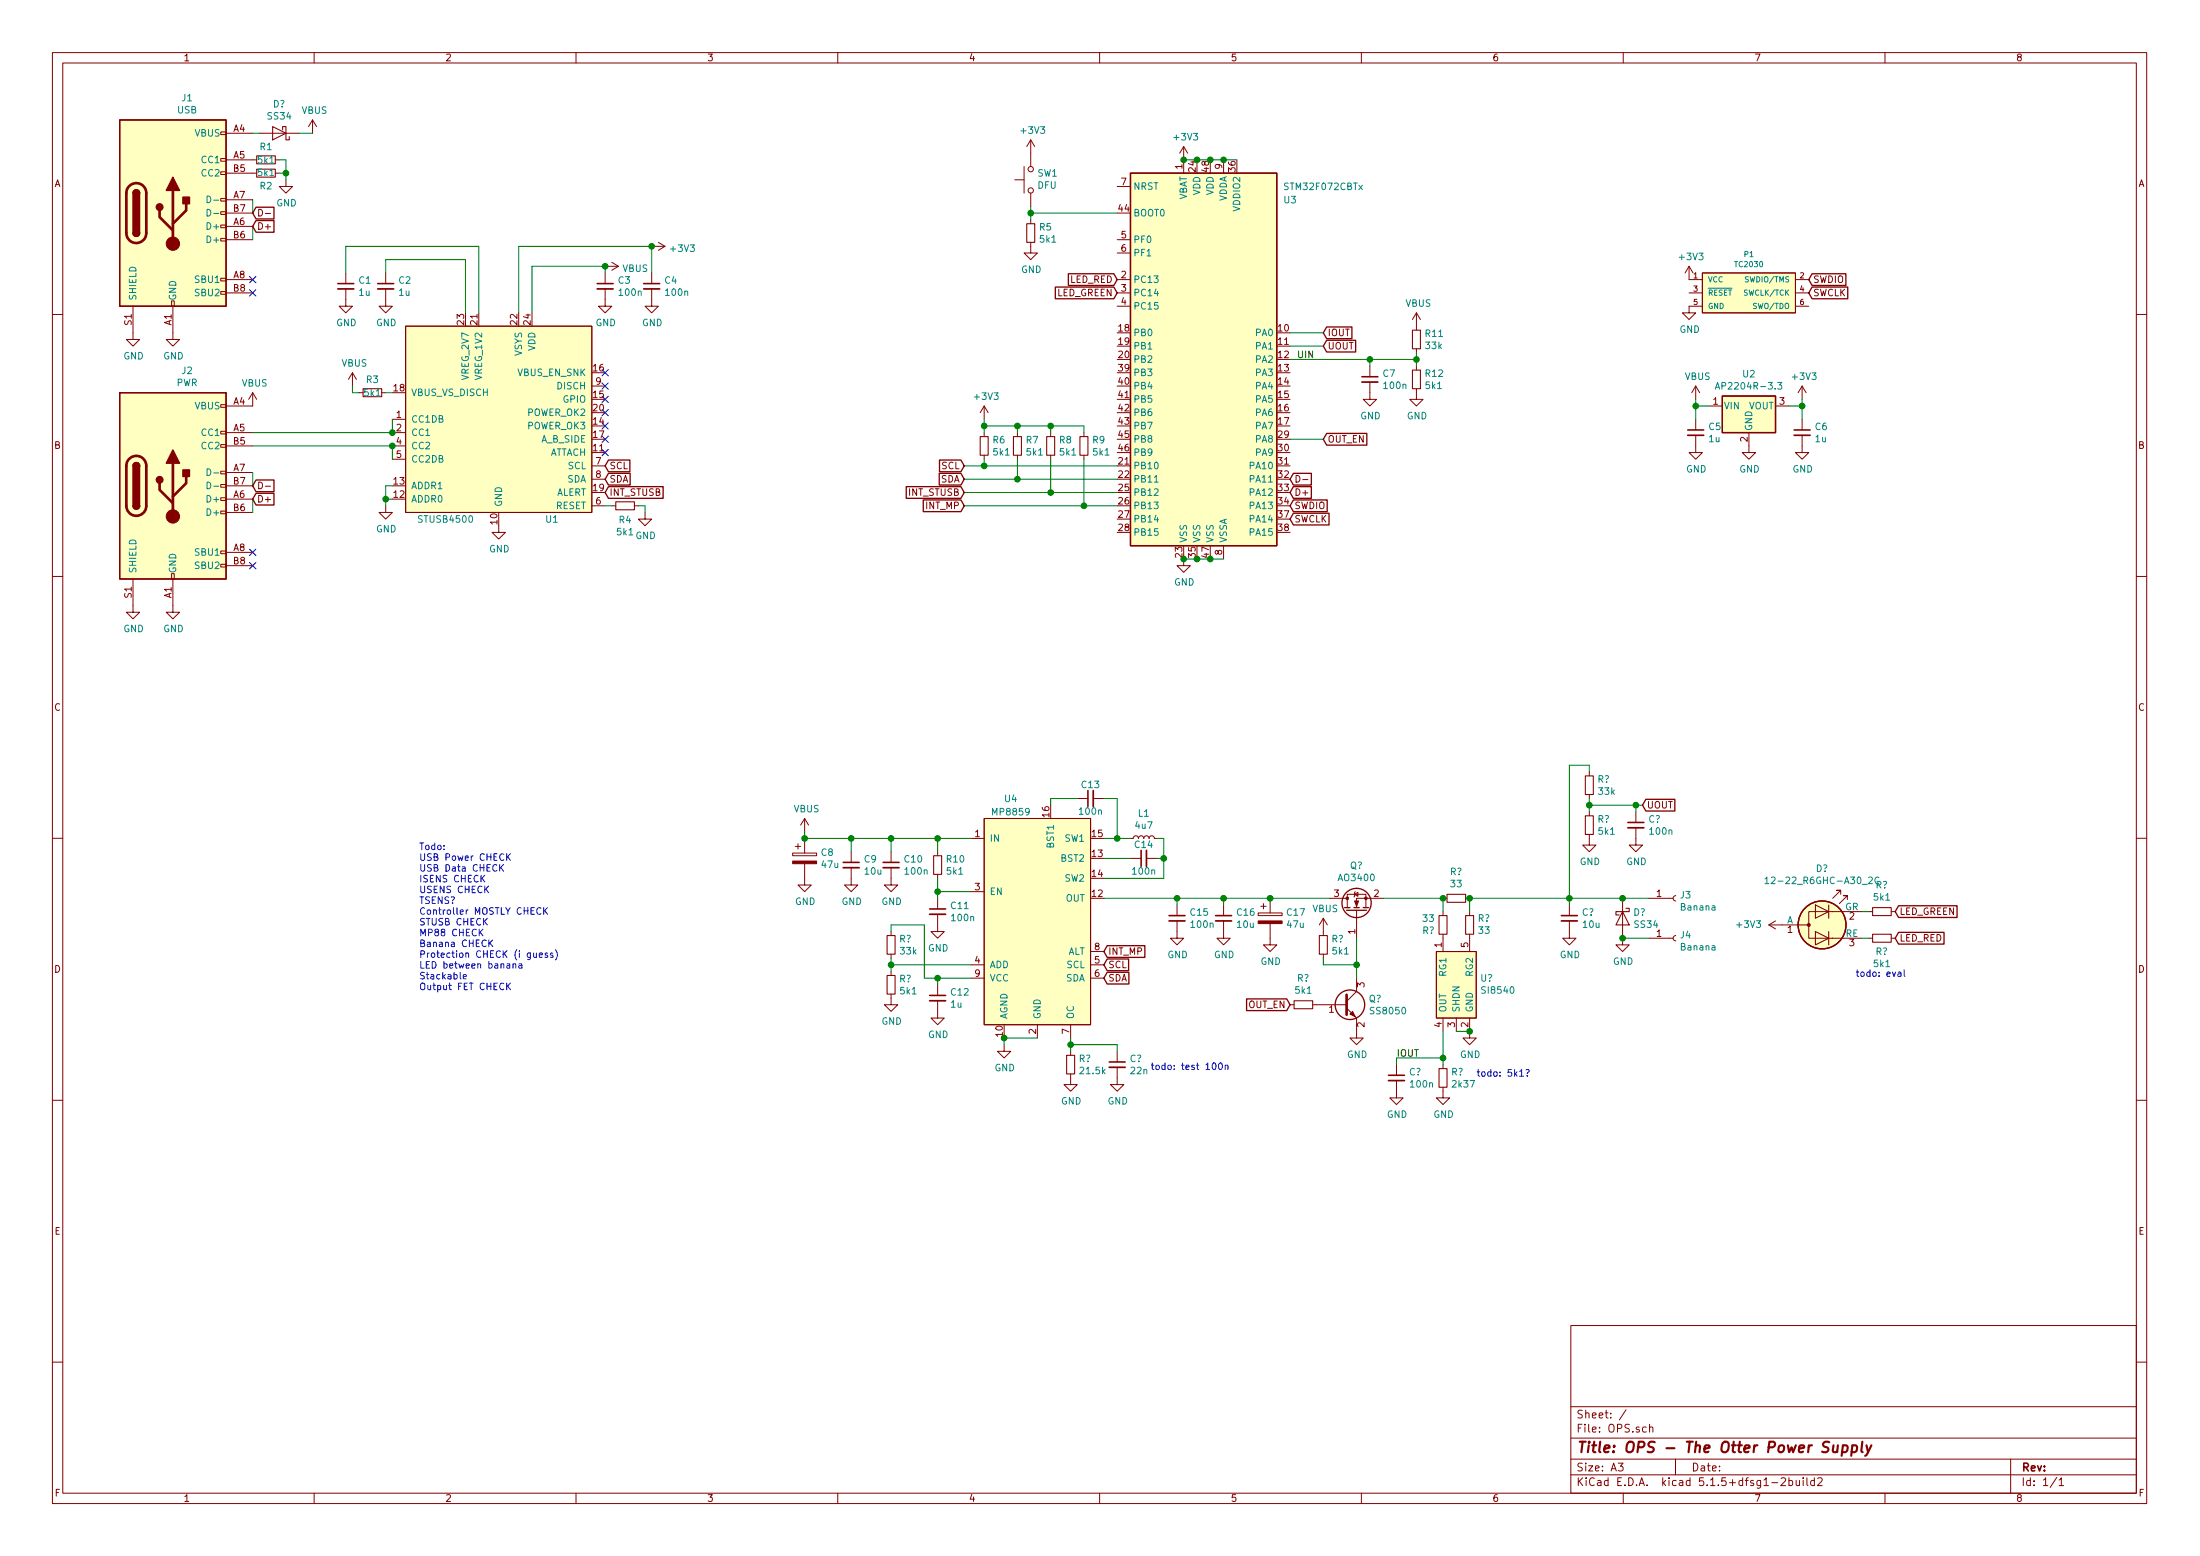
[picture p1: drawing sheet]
<svg xmlns="http://www.w3.org/2000/svg" width="420mm" height="297mm" viewBox="0 0 420 297" stroke-linecap="round" stroke-linejoin="round" font-family="sans-serif">
<g fill="none" stroke="#840000" stroke-width=".19">
<path d="M10 10h400v277h-400zM12 12h396v273.1h-396zM60 10v2M110 10v2M160 10v2M210 10v2M260 10v2M310 10v2M360 10v2M42.2 37.9h1v.5h-1zM42.2 32.8h1v.5h-1zM42.2 30.3h1v.5h-1z"/>
<path d="M42.2 25.2h1v.5h-1zM43.2 25.4h5.1M43.2 30.5h5.8M43.2 38.1h5.1M43.2 33.1h5.8M49.4 40a.64 .64 0 0 1 .7 .6 .64 .64 0 0 1-.7 .6zM49.5 25.4h7.6M52.6 30.5h.7M52.6 33.1h.7M54.6 34.3v1.3h1.3l-1.3 1.3-1.3-1.3h1.3M59.7 22.9l-.8 1.3M59.7 22.9v2.5"/>
<path d="M59.7 22.9l.8 1.3M193.8 34.3h1.8M195.6 31.8v5.1M196.8 26.7v5.1M196.8 36.9v2.5M196.8 26.7l-.7 1.3M196.8 26.7l.8 1.3M213.4 35.6h2.5M226.1 28l-.8 1.2M226.1 28v5.1M226.1 28l.7 1.2M233.7 30.5v2.6"/>
<path d="M25.4 58.5v6.3h1.3l-1.3 1.3-1.3-1.3h1.3M32.8 57.4h.5v1.1h-.5zM33 58.5v6.3h1.3l-1.3 1.3-1.3-1.3h1.3M42.2 55.7h1v.5h-1zM42.2 53.1h1v.5h-1zM42.2 45.5h1v.5h-1zM42.2 43h1v.5h-1zM42.2 40.4h1v.5h-1zM43.2 43.2h5.1M43.2 53.4h5.1M43.2 45.8h5.1M43.2 40.7h5.1"/>
<path d="M43.2 55.9h5.1M50.7 40.8h1M66 55.2v3.3h1.3l-1.3 1.2-1.2-1.2h1.2M66 52.1v2M73.7 55.2v3.3h1.2l-1.2 1.2-1.3-1.2h1.3M73.7 52.1v2M115.6 55.2v3.3h1.2l-1.2 1.2-1.3-1.2h1.3M115.6 52.1v2M115.6 50.8h2.5M116.8 50.1l1.3 .7M118.1 50.8l-1.3 .8M124.5 55.2v3.3h1.2l-1.2 1.2-1.3-1.2h1.3"/>
<path d="M124.5 47h2.5M124.5 52.1v2M125.7 46.3l1.3 .7M127 47l-1.3 .8M196.8 46.3v2h1.3l-1.3 1.3-1.2-1.3h1.2M196.8 41.9v.8M213.4 53.4h2.5M213.4 45.8h2.5M213.4 55.9h2.5M213.4 58.5h2.5M213.4 48.3h2.5M270.5 59.7l-.8 1.3"/>
<path d="M270.5 59.7v3.3M270.5 59.7l.8 1.3M322.6 50.8v2.6h2.5M322.6 55.9h2.5M322.6 50.8l-.8 1.3M322.6 50.8l.7 1.3M325.1 52.1h17.8v7.6h-17.8zM325.1 58.5h-2.5v1.2h1.2l-1.2 1.3-1.3-1.3h1.3M342.9 53.4h2.5M342.9 55.9h2.5M342.9 58.5h2.5M10 60h2"/>
<path d="M42.2 77.3h1v.5h-1zM48.3 75v2.5h-5.1M48.3 75l-.8 1.2M48.3 75l.7 1.2M67.3 71.2l-.8 1.2M67.3 71.2v2.5M67.3 71.2l.8 1.2M68.6 75h.7M72.9 75h.8M77.5 62.3h35.5v35.5h-35.5zM113 73.7h2.6M188 77.5v2.5"/>
<path d="M188 77.5l-.8 1.3M188 77.5l.7 1.3M261.6 72.9v3.3h1.3l-1.3 1.3-1.3-1.3h1.3M261.6 69.9v2M270.5 74.2v2h1.3l-1.3 1.3-1.3-1.3h1.3M270.5 66.6v.7M270.5 69.9v.7M323.8 73.7v2.5M323.8 73.7l-.7 1.3M323.8 73.7l.8 1.3M326.4 77.5h2.5M339.1 77.5h2.5"/>
<path d="M344.2 73.7v2.5M344.2 73.7l-.8 1.3M344.2 73.7l.7 1.3M408 60h2M42.2 97.6h1v.5h-1zM42.2 95h1v.5h-1zM42.2 92.5h1v.5h-1zM42.2 90h1v.5h-1zM42.2 84.9h1v.5h-1zM42.2 82.3h1v.5h-1zM43.2 82.6h5.1M43.2 95.3h5.1"/>
<path d="M43.2 90.2h5.1M43.2 85.1h5.1M43.2 97.8h5.1M43.2 92.7h5.1M49.4 92a.64 .64 0 0 1 .7 .7 .64 .64 0 0 1-.7 .6zM50.7 92.8h1M73.7 96.6v1.2h1.2l-1.2 1.3-1.3-1.3h1.3M74.9 82.6h2.6M74.9 85.1h2.6M74.9 80h2.6M74.9 87.7h2.6M113 96.6h2.6"/>
<path d="M113 88.9h2.6M113 91.5h2.6M116.8 96.6h.8M121.2 96.6h.7M123.2 97.8v1.3h1.3l-1.3 1.3-1.3-1.3h1.3M188 82.6v.7M188 86.9v.8M194.3 82.6v.7M194.3 86.9v.8M200.7 82.6v.7M200.7 86.9v.8M207 82.6v.7"/>
<path d="M207 86.9v.8M247.5 90.8a.64 .64 0 0 1 .8 .6 .64 .64 0 0 1-.8 .6zM248.8 91.6h1M323.8 83.1v3.3h1.3l-1.3 1.3-1.2-1.3h1.2M323.8 80v2.1M334 82.6v3.8h1.3l-1.3 1.3-1.3-1.3h1.3M344.2 83.1v3.3h1.2l-1.2 1.3-1.3-1.3h1.3M344.2 80v2.1M10 110h2M25.4 110.5v6.4h1.3l-1.3 1.2-1.3-1.2h1.3M32.8 109.5h.5v1h-.5zM33 110.5v6.4h1.3l-1.3 1.2-1.3-1.2h1.3"/>
<path d="M42.2 107.7h1v.5h-1zM42.2 105.2h1v.5h-1zM43.2 105.4h5.1M43.2 108h5.1M95.2 100.4v1.2h1.3l-1.3 1.3-1.2-1.3h1.2M226.1 106.7v1.3h1.2l-1.2 1.3-1.3-1.3h1.3M233.7 104.2v2.5M408 110h2M153.7 156.2l-.8 1.3M153.7 156.2v2.6M153.7 156.2l.7 1.3M188 156.2h20.3v39.4h-20.3z"/>
<path d="M205.7 152.4h2.1M208.8 152.4h2M303.5 159.3v2h1.3l-1.3 1.3-1.2-1.3h1.2M303.5 147.4v.7M303.5 151.7v.7M303.5 155v.7M312.4 158v3.3h1.3l-1.3 1.3-1.3-1.3h1.3M312.4 155v2M10 160h2M151.4 162.9h4.6v.5h-4.6zM151.9 161.6h1M152.4 161.1v1"/>
<path d="M153.7 164.9v4h1.2l-1.2 1.3-1.3-1.3h1.3M153.7 160.1v2.8M162.6 165.6v3.3h1.2l-1.2 1.3-1.3-1.3h1.3M162.6 162.6v2M170.2 165.6v3.3h1.2l-1.2 1.3-1.3-1.3h1.3M170.2 162.6v2M170.2 177.8v.8M179.1 174.5v3.3h1.2l-1.2 1.3-1.3-1.3h1.3M179.1 162.6v.8M179.1 166.9v.8M179.1 171.5v2M185.4 160.1h2.6"/>
<path d="M185.4 170.2h2.6M215.9 160.1h.5l.1-.4 .3-.2 .4 .2 .2 .4 .2-.4 .2-.2 .5 .2 .1 .4 .2-.4 .2-.2 .5 .2 .2 .4 .1-.4 .3-.2 .4 .2 .2 .4h.5M215.9 163.9h2M218.9 163.9h2.1M224.8 175.8v3.3h1.3l-1.3 1.3-1.3-1.3h1.3M224.8 172.8v2M233.7 175.8v3.3h1.2l-1.2 1.3-1.3-1.3h1.3M233.7 172.8v2M240.3 174.3h4.6v.5h-4.6zM240.8 173h1M241.3 172.5v1M242.6 176.3v4.1h1.2l-1.2 1.2-1.3-1.2h1.3"/>
<path d="M242.6 171.5v2.8M252.7 175.3v3.3M252.7 175.3l-.7 1.3M252.7 175.3l.8 1.3M254 171.5h3.3M257.3 173.3v-2.6h3.6v2.6M258.7 170.7l.6-.4v.8zM258.8 170.2l-.2 1M259.1 173.8v5.3M264.2 171.5h-5.1v1.8M275.6 171.5h.8M275.6 174v.8"/>
<path d="M275.6 178.3v3.3M279.9 171.5h.8M280.7 174v.8M280.7 178.3v3.3M299.7 175.8v3.3h1.3l-1.3 1.3-1.3-1.3h1.3M299.7 172.8v2M309.9 171.5v8.9h1.2l-1.2 1.2-1.3-1.2h1.3M315 171.5h4.5M315 179.1h4.5M320 171l-.3 .1-.2 .3 .1 .4 .4 .2M320 178.6l-.3 .1-.2 .3 .1 .4 .4 .2M337.8 176.6h7.6"/>
<path d="M337.8 176.6l1.3 .7M339.1 175.8l-1.3 .8M349.9 179.1h5.7M349.9 174h5.7M350 174h-4.6v5.1h4.6M351.5 170.7v-.7h-.7h.7l-1.5 1.5M352.8 171.7v-.7h-.8h.8l-1.5 1.5M356.9 179.1h.7M356.9 174h.7M361.2 179.1h.7M361.2 174h.7M408 160h2"/>
<path d="M170.2 189.8v2h1.2l-1.2 1.3-1.3-1.3h1.3M170.2 182.2v.7M170.2 185.5v.7M179.1 191v3.3h1.2l-1.2 1.3-1.3-1.3h1.3M179.1 188v2M185.4 184.2h2.6M185.4 186.7h2.6M191.8 199.4v1.3h1.2l-1.2 1.3-1.3-1.3h1.3M198.1 195.6v2.6M204.5 195.6v2.6M208.3 184.2h2.5M208.3 186.7h2.5"/>
<path d="M208.3 181.6h2.5M246.4 191.8h.7M250.7 191.8h6.5M252.7 182.2v.7M257.2 192.4l1.9 1.9v3.9h1.2l-1.2 1.2-1.3-1.2h1.3M259.1 186.7v2.6l-1.9 1.9M274.3 181.6h7.6v12.7h-7.6zM275.6 194.3v2.6M278.1 194.3v2.6M280.7 194.3v3.9h1.2l-1.2 1.2-1.3-1.2h1.3M10 210h2M204.5 205v2h1.2l-1.2 1.3-1.3-1.3h1.3"/>
<path d="M204.5 200.7v.8M213.4 203.7v3.3h1.2l-1.2 1.3-1.3-1.3h1.3M213.4 200.7v2M266.7 206.3v3.3h1.3l-1.3 1.3-1.3-1.3h1.3M266.7 203.2v2.1M275.6 207.6v2h1.3l-1.3 1.3-1.3-1.3h1.3M275.6 203.2v.8M408 210h2M300 253h108v32.1h-108zM10 260h2M300 278.5h108M300 274.5h108"/>
<path d="M300 268.5h108M309 279.3h1l-.5 .6 .4 .1v.7l-.2 .1-.7-.1M310.5 269.1l-1.2 2M314.4 272.5l-.4-.1-.3 .3 .1 .6h.6M315 272.5l.3-.1 .3 .1 .1 .9M315 271.9v1.5M320 278.5v3M384 278.5v6.6M408 260h2M60 285.1v1.9M110 285.1v1.9M160 285.1v1.9"/>
<path d="M210 285.1v1.9M260 285.1v1.9M300 281.5h108M310 285.1v1.9M338.4 283h1.1M340.2 282.3l.5-.2 .3 .4-.9 1.1h.9M341.7 282.7l.4-.1 .3 .3-.2 .6h-.5M341.7 282.1v1.5M343 282.6l.1 .9 .3 .1 .3-.1M343.7 282.6v1M344.4 282.1v.2M344.4 282.6v1"/>
<path d="M345.1 282.1v1.3l.2 .2M346.5 282.7l-.4-.1-.3 .3 .1 .6 .2 .1 .4-.1M346.5 282.1v1.5M347.1 282.3l.6-.2 .3 .4-.9 1.1h.9M360 285.1v1.9M392.8 282l-1.3 2M393.2 282.5l.5-.4v1.5M393.2 283.6h.9"/>
<circle cx="196.8" cy="32.3" r=".51"/>
<circle cx="196.8" cy="36.4" r=".51"/>
</g>
<path d="M350.2 275.9l-.1 1.2a.59 .59 0 0 0 .8-.1M351 275.9l-.1 1.3M352 276h.7l.2 .3-.1 .5a.66 .66 0 0 1-1 .3M352 275.9l-.3 2M353.8 276h.7l.2 .3-.1 .5a.66 .66 0 0 1-1 .3M353.8 275.9l-.3 2M355.7 275.2l-.2 1.7 .2 .3M356.5 275.9l.3 1.3M357.4 275.9l-.9 1.8-.3 .2" fill="none" stroke="#840000" stroke-width=".41"/>
<g fill="#ffffc2" stroke="#ffffc2" stroke-width=".19">
<path d="M188 156.2h20.3v39.4h-20.3z"/>
<path d="M22.9 22.9h20.3v35.6h-20.3z"/>
<path d="M274.3 181.6h7.6v12.7h-7.6z"/>
<path d="M325.1 52.1h17.8v7.6h-17.8z"/>
<path d="M328.9 75.6h10.2v7h-10.2z"/>
<path d="M22.9 75h20.3v35.5h-20.3z"/>
<path d="M215.9 33.1h27.9v71.1h-27.9z"/>
<path d="M77.5 62.3h35.5v35.5h-35.5z"/>
<circle cx="348" cy="176.6" r="4.6"/>
</g>
<g fill="none" stroke="#840000" stroke-width=".2">
<path d="M49 29.8h3.6v1.5h-3.6zM49 32.3h3.6v1.5h-3.6zM52.1 24.2l2.5 1.2-2.5 1.3zM54 24.8v-.6h.6v2.5h.6v-.6M196.1 42.7h1.5v3.6h-1.5zM69.3 74.2h3.6v1.5h-3.6zM269.7 63h1.6v3.6h-1.6zM269.7 70.6h1.6v3.6h-1.6zM117.6 95.8h3.6v1.5h-3.6zM187.2 83.3h1.5v3.6h-1.5zM193.5 83.3h1.6v3.6h-1.6zM199.9 83.3h1.5v3.6h-1.5z"/>
<path d="M206.2 83.3h1.6v3.6h-1.6zM302.8 148.1h1.5v3.6h-1.5zM302.8 155.7h1.5v3.6h-1.5zM169.4 178.6h1.5v3.6h-1.5zM178.3 163.4h1.5v3.5h-1.5zM252 178.6h1.5v3.6h-1.5zM274.8 174.8h1.6v3.5h-1.6zM276.4 170.7h3.5v1.5h-3.5zM279.9 174.8h1.5v3.5h-1.5zM309.9 174l1.2 2.6h-2.5zM310.5 173.4h.6v.6h-2.5v.7h.6M346.7 177.8l2.5 1.3-2.5 1.3z"/>
<path d="M346.7 172.8l2.5 1.2-2.5 1.3zM349.2 172.8v2.5M349.2 177.8v2.6M357.6 173.3h3.6v1.5h-3.6zM357.6 178.3h3.6v1.6h-3.6zM169.4 186.2h1.5v3.6h-1.5zM247.1 191h3.6v1.6h-3.6zM203.7 201.5h1.5v3.5h-1.5zM274.8 204h1.6v3.6h-1.6z"/>
</g>
<g fill="none" stroke="#840000" stroke-width=".25">
<path d="M22.9 22.9h20.3v35.6h-20.3zM25.4 36.9a.63 .63 0 0 1 .6-.7 .63 .63 0 0 1 .7 .7M48.9 39.6h3.4v2.2h-3.4l-.6-1.1zM215.9 33.1h27.9v71.1h-27.9zM25.4 44.5a.63 .63 0 0 0 .6 .6 .63 .63 0 0 0 .7-.6M48.9 42.1h3.4v2.2h-3.4l-.6-1.1zM201.5 54.8h11.2l.7 1.1-.7 1.1h-11.2zM204 52.3h8.7l.7 1.1-.7 1.1h-8.7zM346.1 54.8h6.8v2.2h-6.8l-.7-1.1zM346.1 52.3h6.4v2.2h-6.4l-.7-1.1zM22.9 75h20.3v35.5h-20.3zM253.4 65h5.5v2.2h-5.5l-.7-1.1z"/>
<path d="M253.4 62.4h4.8v2.3h-4.8l-.7-1.2zM328.9 75.6h10.2v7h-10.2zM25.4 96.6a.63 .63 0 0 0 .6 .6 .63 .63 0 0 0 .7-.6M25.4 88.9a.63 .63 0 0 1 .6-.6 .63 .63 0 0 1 .7 .6M48.9 94.2h3.4v2.2h-3.4l-.6-1.1zM48.9 91.6h3.4v2.3h-3.4l-.6-1.2zM116.2 92.9h10.4v2.2h-10.4l-.6-1.1zM116.2 90.4h4.1v2.2h-4.1l-.6-1.1zM116.2 87.8h4.1v2.3h-4.1l-.6-1.2zM173.1 92.9h10.4l.6 1.1-.6 1.1h-10.4zM176.3 95.4h7.2l.6 1.2-.6 1.1h-7.2zM179.4 90.4h4.1l.6 1.1-.6 1.1h-4.1z"/>
<path d="M179.4 87.8h4.1l.6 1.1-.6 1.2h-4.1zM247 95.4h6.5v2.3h-6.5l-.6-1.1zM247 90.4h3.4v2.2h-3.4l-.6-1.1zM247 92.9h3.4v2.2h-3.4l-.6-1.1zM247 98h6.8v2.2h-6.8l-.6-1.1zM253.4 82.7h7.6v2.3h-7.6l-.7-1.1zM314.3 152.6h5.6v2.2h-5.6l-.6-1.1zM256.8 173.3h1M257.2 173.8h3.8M258.6 173.3h1M260.3 173.3h1.1M362.6 178h8.7v2.2h-8.7l-.7-1.1z"/>
<path d="M362.6 172.9h11.2v2.2h-11.2l-.7-1.1zM211.5 185.6h4.1v2.2h-4.1l-.7-1.1zM211.5 183.1h4v2.2h-4l-.7-1.1zM211.5 180.5h7.1v2.3h-7.1l-.7-1.2zM238.1 190.7h7.6l.7 1.1-.7 1.1h-7.6z"/>
<circle cx="259.1" cy="172.4" r="2.79"/>
<circle cx="348" cy="176.6" r="4.6"/>
<circle cx="257.8" cy="191.8" r="2.82"/>
</g>
<path d="M24.6 35.6a1.9 1.9 0 0 1 2.1-.5 1.9 1.9 0 0 1 1.2 1.8v7.6a1.9 1.9 0 0 1-1.9 1.9 1.9 1.9 0 0 1-1.9-1.9v-7.8l.1-.5zM33 36.4v10.1M35.6 38.9v1.3l-2.6 2.5M30.5 40.2v1.2l2.5 2.6M24.7 87.6a1.89 1.89 0 0 1 2.1-.4 1.89 1.89 0 0 1 1.1 1.7v7.7a1.9 1.9 0 0 1-1.9 1.9 1.9 1.9 0 0 1-1.9-1.9v-7.8l.1-.5zM30.5 92.2v1.3l2.5 2.5M33 88.4v10.2M35.6 91v1.2l-2.6 2.6M257.2 189.9v3.8" fill="none" stroke="#840000" stroke-width=".51"/>
<g fill="#840000" stroke="#840000" stroke-width=".19">
<path d="M257.8 193.6l.5-.5 .5 1z"/>
<path d="M258.7 172h.8l-.4 1z"/>
<path d="M240.3 175.8h4.6v.5h-4.6z"/>
<path d="M151.4 164.4h4.6v.5h-4.6z"/>
<circle cx="260.9" cy="171.5" r=".25"/>
<circle cx="257.3" cy="171.5" r=".25"/>
<circle cx="33" cy="46.5" r="1.27"/>
<circle cx="345.4" cy="176.6" r=".28"/>
<circle cx="33" cy="98.6" r="1.27"/>
</g>
<g fill="none" stroke="#840000" stroke-width=".33">
<path d="M64.5 55.2h3.1M72.1 55.2h3.1M114 55.2h3.1M122.9 55.2h3.1M260.1 72.9h3M322.3 83.1h3.1M342.6 83.1h3.1M208.8 150.9v3.1M310.9 158h3M161 165.6h3.1M168.7 165.6h3M177.5 174.5h3.1"/>
<path d="M218.9 162.3v3.1M223.3 175.8h3M232.2 175.8h3M298.2 175.8h3M177.5 191h3.1M211.8 203.7h3.1M265.2 206.3h3"/>
</g>
<g fill="none" stroke="#840000" stroke-width=".3">
<path d="M64.5 54.1h3.1M72.1 54.1h3.1M114 54.1h3.1M122.9 54.1h3.1M260.1 71.9h3M322.3 82.1h3.1M342.6 82.1h3.1M207.8 150.9v3.1M310.9 157h3M161 164.6h3.1M168.7 164.6h3M177.5 173.5h3.1"/>
<path d="M217.9 162.3v3.1M223.3 174.8h3M232.2 174.8h3M298.2 174.8h3M177.5 190h3.1M211.8 202.7h3.1M265.2 205.3h3"/>
</g>
<g fill="#840000" stroke="#840000" stroke-width=".25">
<path d="M25.4 44.5h1.3a.63 .63 0 0 1-.7 .6 .63 .63 0 0 1-.6-.6z"/>
<path d="M25.6 36.4a.62 .62 0 0 1 .7-.1 .62 .62 0 0 1 .4 .6h-1.3z"/>
<path d="M25.4 36.9h1.3v7.6h-1.3z"/>
<path d="M34.9 37.6h1.3v1.3h-1.3z"/>
<path d="M33 33.8l1.3 2.6h-2.6z"/>
<path d="M25.4 96.6h1.3a.63 .63 0 0 1-.7 .6 .63 .63 0 0 1-.6-.6z"/>
<path d="M25.6 88.5a.62 .62 0 0 1 .7-.1 .62 .62 0 0 1 .4 .5h-1.3z"/>
<path d="M25.4 88.9h1.3v7.7h-1.3z"/>
<path d="M34.9 89.7h1.3v1.3h-1.3z"/>
<path d="M33 85.9l1.3 2.5h-2.6z"/>
<circle cx="30.5" cy="39.5" r=".63"/>
<circle cx="30.5" cy="91.6" r=".63"/>
</g>
<g fill="none" stroke="#008484" stroke-width=".19">
<path d="M39.5 37.4a.64 .64 0 0 1 .8 .7 .64 .64 0 0 1-.8 .6zM39.5 40a.64 .64 0 0 1 .8 .6 .64 .64 0 0 1-.8 .6zM40.8 38.2h1M40.8 40.8h1M327.6 74.3l.4-1.3 .4 1.3M327.7 73.9h.6M339.5 73h.8l-.4 .5 .3 .1v.6l-.1 .1-.6-.1M39.5 89.5a.64 .64 0 0 1 .8 .6 .64 .64 0 0 1-.8 .7zM39.5 92a.64 .64 0 0 1 .8 .7 .64 .64 0 0 1-.8 .6zM40.8 90.3h1M40.8 92.8h1M220.5 92h.7"/>
<path d="M337.1 167.8l.3-.4v1.3M337.1 168.7h.7M358.9 167.5a.6 .6 0 0 0-.9 .5 .6 .6 0 0 0 .6 .7l.3-.1"/>
</g>
<g fill="none" stroke="#008400" stroke-width=".19">
<path d="M48.3 38.1v2.6M48.3 25.4h1.2M53.3 30.5h1.3v3.8M53.3 33.1h1.3M57.1 25.4h2.6M196.8 39.4v2.5M226.1 30.5h10.1M48.3 43.2v2.6M66 52.1v-5.1h25.4v12.7M73.7 52.1v-2.5h15.2v10.1M115.6 52.1v-1.3h-14v8.9M124.5 52.1v-5.1h-25.4v12.7"/>
<path d="M196.8 40.7h16.6M67.3 73.7v1.3h1.3M73.7 75h1.2M246.4 63.5h6.3M246.4 68.6h24.1M246.4 66.1h6.3M261.6 68.6v1.3M270.5 67.3v2.6M323.8 76.2v3.8M323.8 77.5h2.6M341.6 77.5h2.6M344.2 76.2v3.8"/>
<path d="M48.3 90.2v2.5M48.3 95.3v2.5M48.3 85.1h26.6v2.6M73.7 95.3h1.2M74.9 92.7h-1.2v3.9M74.9 80v2.6h-26.6M115.6 96.6h1.2M121.9 96.6h1.3v1.2M184.1 96.6h29.3M184.1 94h29.3M184.1 88.9h29.3M184.1 91.5h29.3"/>
<path d="M188 81.3h19v1.3M188 80v2.6M188 87.7v1.2M194.3 81.3v1.3M194.3 87.7v3.8M200.7 81.3v1.3M200.7 87.7v6.3M207 87.7v8.9M246.4 83.9h6.3M226.1 106.7h7.6M153.7 158.8v1.3h31.7M205.7 152.4h-5v1.3"/>
<path d="M210.8 152.4h2.6v7.7M303.5 147.4v-1.3h-3.8v26.7M303.5 152.4v2.6M303.5 153.7h10.2M312.4 153.7v1.3M162.6 160.1v2.5M170.2 177.8v-1.2h6.3v10.1h8.9M170.2 160.1v2.5M179.1 170.2h6.3M179.1 160.1v2.5M179.1 167.7v3.8M210.8 160.1h5.1"/>
<path d="M210.8 163.9h5.1M210.8 171.5h43.2M221 160.1h1.2v7.6h-11.4M221 163.9h1.2M224.8 171.5v1.3M233.7 171.5v1.3M259.1 179.1v7.6M264.2 171.5h11.4v2.5M309.9 179.1h5.1M315 171.5h-34.3v2.5M355.6 179.1h1.3M355.6 174h1.3"/>
<path d="M170.2 184.2h15.2M170.2 182.9v2.6M179.1 186.7v1.3M198.1 198.2h-6.3v1.2M204.5 199.4h8.9v1.3M204.5 198.2v2.5M252.7 182.9v1.3h6.4M275.6 196.9v6.3M278.1 196.9h2.6M275.6 202h-8.9v1.2"/>
</g>
<g fill="none" stroke="#0000c2" stroke-width=".19">
<path d="M91.7 177.9l.5 .7M92.2 177.4l-.7 .7M93.5 180l.6 .7M94.1 179.4l-.7 .8M95.4 165v1.3M95.6 165.6l.6 .7M96.2 165l-.8 .8M96.8 163v1.2M97 163.5l.5 .7M97.5 163l-.7 .7M103.3 173.4a.6 .6 0 0 0-.8 .4 .6 .6 0 0 0 .5 .7l.3-.1M103.8 173.3v1.2"/>
<path d="M104 173.8l.6 .7M104.6 173.3l-.8 .7M88.5 186.4l.6-.1-.1-.2-.3-.1-.2 .2v.6h.5M96.8 187.7v1.2M97 188.2l.5 .7M97.5 187.7l-.7 .7M98 184.1l.1-.1h.4v.8M98 184v.8M99.1 184h.5l.1 .8M99.7 184.3h-.5l-.1 .2v.3h.6M101.9 181.9l.1 .8 .3 .1 .1-.2M102.4 181.9v.9"/>
<path d="M103 182.3l.6-.1-.1-.2-.3-.1-.2 .2v.6h.5M104.6 182l-.3-.1-.2 .2v.2l.5 .1v.3h-.5M105.6 182l-.3-.1-.2 .2 .1 .2 .4 .1v.3h-.5M106.1 181.3a1.4 1.4 0 0 1 0 1.9M362.5 185.6h.5v.8M363 185.9h-.4l-.2 .2 .2 .3 .4-.1M363.7 185.1v1.1l.1 .2M231.6 203l.2-.1a.67 .67 0 0 1 .4 .6 .67 .67 0 0 1-.4 .7l-.3-.5zM232.8 203l.2-.1a.67 .67 0 0 1 .5 .6 .67 .67 0 0 1-.5 .7l-.3-.5zM234 203.5l.2-.2 .3 .1v.8M234 203.3v.9M290.2 205.4h.8"/>
<path d="M291.4 204.3l.5-.1a.45 .45 0 0 1-.2 .7v.1M291.7 205.3v.1"/>
</g>
<g fill="#008400" stroke="#008400" stroke-width=".25">
<circle cx="233.7" cy="171.5" r=".51"/>
<circle cx="233.7" cy="30.5" r=".51"/>
<circle cx="231.1" cy="30.5" r=".51"/>
<circle cx="228.6" cy="30.5" r=".51"/>
<circle cx="124.5" cy="47" r=".51"/>
<circle cx="200.7" cy="81.3" r=".51"/>
<circle cx="115.6" cy="50.8" r=".51"/>
<circle cx="280.7" cy="171.5" r=".51"/>
<circle cx="162.6" cy="160.1" r=".51"/>
<circle cx="153.7" cy="160.1" r=".51"/>
<circle cx="280.7" cy="196.9" r=".51"/>
<circle cx="179.1" cy="186.7" r=".51"/>
<circle cx="275.6" cy="202" r=".51"/>
<circle cx="275.6" cy="171.5" r=".51"/>
<circle cx="73.7" cy="95.3" r=".51"/>
<circle cx="74.9" cy="85.1" r=".51"/>
<circle cx="74.9" cy="82.6" r=".51"/>
<circle cx="224.8" cy="171.5" r=".51"/>
<circle cx="309.9" cy="179.1" r=".51"/>
<circle cx="261.6" cy="68.6" r=".51"/>
<circle cx="54.6" cy="33.1" r=".51"/>
<circle cx="270.5" cy="68.6" r=".51"/>
<circle cx="303.5" cy="153.7" r=".51"/>
<circle cx="170.2" cy="184.2" r=".51"/>
<circle cx="312.4" cy="153.7" r=".51"/>
<circle cx="226.1" cy="106.7" r=".51"/>
<circle cx="188" cy="88.9" r=".51"/>
<circle cx="242.6" cy="171.5" r=".51"/>
<circle cx="309.9" cy="171.5" r=".51"/>
<circle cx="191.8" cy="198.2" r=".51"/>
<circle cx="188" cy="81.3" r=".51"/>
<circle cx="299.7" cy="171.5" r=".51"/>
<circle cx="194.3" cy="81.3" r=".51"/>
<circle cx="194.3" cy="91.5" r=".51"/>
<circle cx="200.7" cy="94" r=".51"/>
<circle cx="207" cy="96.6" r=".51"/>
<circle cx="196.8" cy="40.7" r=".51"/>
<circle cx="226.1" cy="30.5" r=".51"/>
<circle cx="228.6" cy="106.7" r=".51"/>
<circle cx="204.5" cy="199.4" r=".51"/>
<circle cx="231.1" cy="106.7" r=".51"/>
<circle cx="170.2" cy="160.1" r=".51"/>
<circle cx="213.4" cy="160.1" r=".51"/>
<circle cx="222.3" cy="163.9" r=".51"/>
<circle cx="179.1" cy="160.1" r=".51"/>
<circle cx="179.1" cy="170.2" r=".51"/>
<circle cx="344.2" cy="77.5" r=".51"/>
<circle cx="323.8" cy="77.5" r=".51"/>
<circle cx="259.1" cy="184.2" r=".51"/>
</g>
<g fill="none" stroke="#000084" stroke-width=".19">
<path d="M47.7 52.8l1.2 1.2M47.7 55.3l1.2 1.2M48.9 52.8l-1.2 1.2M48.9 55.3l-1.2 1.2M115 78.2l1.2 1.2M115 70.5l1.2 1.3M115 73.1l1.2 1.2M115 75.6l1.2 1.2M116.2 78.2l-1.2 1.2M116.2 70.5l-1.2 1.3M116.2 73.1l-1.2 1.2M116.2 75.6l-1.2 1.2"/>
<path d="M115 85.8l1.2 1.2M115 83.2l1.2 1.3M115 80.7l1.2 1.2M116.2 85.8l-1.2 1.2M116.2 83.2l-1.2 1.3M116.2 80.7l-1.2 1.2M47.7 104.8l1.2 1.3M47.7 107.4l1.2 1.2M48.9 104.8l-1.2 1.3M48.9 107.4l-1.2 1.2"/>
</g>
<text font-size="2.8" fill="#840000" x="301" y="277.3">Title: OPS - The Otter Power Supply</text>
<g font-size="2.1" fill="#840000">
<text x="301" y="273.5">File: OPS.sch</text>
<text x="301" y="270.8">Sheet: /</text>
<text x="301" y="280.9">Size: A3</text>
<text x="323" y="280.9">Date:</text>
<text x="386" y="280.9">Rev:</text>
<text x="301" y="283.7">KiCad E.D.A. kicad 5.1.5+dfsg1-2build2</text>
<text x="386" y="283.7">Id: 1/1</text>
</g>
<g font-size="1.8" fill="#840000">
<text x="35" y="11.7">1</text>
<text x="85" y="11.7">2</text>
<text x="135" y="11.7">3</text>
<text x="185" y="11.7">4</text>
<text x="235" y="11.7">5</text>
<text x="285" y="11.7">6</text>
<text x="335" y="11.7">7</text>
<text x="385" y="11.7">8</text>
<text x="44.6" y="25.2">A4</text>
<text x="10.4" y="35.7">A</text>
<text x="44.6" y="30.3">A5</text>
<text x="44.6" y="32.8">B5</text>
<text x="214.1" y="35.3">7</text>
<text x="225.8" y="32.3" transform="rotate(-90 225.8 32.3)">1</text>
<text x="228.3" y="32.8" transform="rotate(-90 228.3 32.8)">24</text>
<text x="230.9" y="32.8" transform="rotate(-90 230.9 32.8)">48</text>
<text x="233.4" y="32.3" transform="rotate(-90 233.4 32.3)">9</text>
<text x="236" y="32.8" transform="rotate(-90 236 32.8)">36</text>
<text x="408.4" y="35.7">A</text>
<text x="44.6" y="37.9">A7</text>
<text x="44.6" y="40.4">B7</text>
<text x="213.7" y="40.4">44</text>
<text x="44.6" y="43">A6</text>
<text x="44.6" y="45.5">B6</text>
<text x="49" y="43.9">D+</text>
<text x="214.1" y="45.5">5</text>
<text x="44.6" y="53.1">A8</text>
<text x="214.1" y="53.1">2</text>
<text x="214.1" y="48">6</text>
<text x="44.6" y="55.7">B8</text>
<text x="201.8" y="56.6">LED_GREEN</text>
<text x="204.3" y="54">LED_RED</text>
<text x="214.1" y="55.7">3</text>
<text x="214.1" y="58.2">4</text>
<text x="346.2" y="56.6">SWCLK</text>
<text x="346.2" y="54">SWDIO</text>
<text x="25.1" y="62.1" transform="rotate(-90 25.1 62.1)">S1</text>
<text x="32.8" y="62.1" transform="rotate(-90 32.8 62.1)">A1</text>
<text x="88.6" y="62" transform="rotate(-90 88.6 62)">23</text>
<text x="91.2" y="62" transform="rotate(-90 91.2 62)">21</text>
<text x="98.8" y="62" transform="rotate(-90 98.8 62)">22</text>
<text x="101.3" y="62" transform="rotate(-90 101.3 62)">24</text>
<text x="213.7" y="63.3">18</text>
<text x="213.7" y="65.8">19</text>
<text x="244.1" y="63.3">10</text>
<text x="244.1" y="65.8">11</text>
<text x="253.5" y="64.2">IOUT</text>
<text x="113.3" y="70.9">16</text>
<text x="213.7" y="68.4">20</text>
<text x="213.7" y="70.9">39</text>
<text x="244.1" y="68.4">12</text>
<text x="244.1" y="70.9">13</text>
<text x="253.5" y="66.7">UOUT</text>
<text x="44.6" y="77.3">A4</text>
<text x="75.2" y="74.7">18</text>
<text x="113.3" y="76">15</text>
<text x="113.8" y="73.4">9</text>
<text x="213.7" y="73.4">40</text>
<text x="213.7" y="76">41</text>
<text x="244.1" y="73.4">14</text>
<text x="244.1" y="76">15</text>
<text x="327.2" y="77.3">1</text>
<text x="339.9" y="77.3">3</text>
<text x="44.6" y="82.3">A5</text>
<text x="75.7" y="79.8">1</text>
<text x="75.7" y="82.3">2</text>
<text x="113.3" y="81.1">14</text>
<text x="113.3" y="83.6">17</text>
<text x="113.3" y="78.5">20</text>
<text x="213.7" y="78.5">42</text>
<text x="213.7" y="81.1">43</text>
<text x="213.7" y="83.6">45</text>
<text x="244.1" y="78.5">16</text>
<text x="244.1" y="81.1">17</text>
<text x="244.1" y="83.6">29</text>
<text x="10.4" y="85.7">B</text>
<text x="44.6" y="90">A7</text>
<text x="44.6" y="84.9">B5</text>
<text x="75.7" y="84.9">4</text>
<text x="75.7" y="87.4">5</text>
<text x="113.3" y="86.1">11</text>
<text x="113.8" y="88.7">7</text>
<text x="116.4" y="89.6">SCL</text>
<text x="179.8" y="89.6">SCL</text>
<text x="213.7" y="88.7">21</text>
<text x="213.7" y="86.1">46</text>
<text x="244.1" y="86.1">30</text>
<text x="244.1" y="88.7">31</text>
<text x="253.5" y="84.5">OUT_EN</text>
<text x="333.8" y="84.3" transform="rotate(-90 333.8 84.3)">2</text>
<text x="408.4" y="85.7">B</text>
<text x="44.6" y="95">A6</text>
<text x="44.6" y="92.5">B7</text>
<text x="49" y="95.9">D+</text>
<text x="75.2" y="95">12</text>
<text x="75.2" y="92.5">13</text>
<text x="113.3" y="93.8">19</text>
<text x="113.8" y="91.2">8</text>
<text x="116.4" y="94.7">INT_STUSB</text>
<text x="116.4" y="92.1">SDA</text>
<text x="173.5" y="94.7">INT_STUSB</text>
<text x="179.6" y="92.1">SDA</text>
<text x="213.7" y="91.2">22</text>
<text x="213.7" y="93.8">25</text>
<text x="244.1" y="91.2">32</text>
<text x="244.1" y="93.8">33</text>
<text x="247.2" y="94.7">D+</text>
<text x="44.6" y="97.6">B6</text>
<text x="95" y="100.1" transform="rotate(-90 95 100.1)">10</text>
<text x="113.8" y="96.3">6</text>
<text x="176.9" y="97.2">INT_MP</text>
<text x="213.7" y="96.3">26</text>
<text x="213.7" y="98.8">27</text>
<text x="213.7" y="101.4">28</text>
<text x="244.1" y="96.3">34</text>
<text x="244.1" y="98.8">37</text>
<text x="244.1" y="101.4">38</text>
<text x="247.2" y="97.2">SWDIO</text>
<text x="247.2" y="99.7">SWCLK</text>
<text x="44.6" y="105.2">A8</text>
<text x="44.6" y="107.7">B8</text>
<text x="225.8" y="106.4" transform="rotate(-90 225.8 106.4)">23</text>
<text x="228.3" y="106.4" transform="rotate(-90 228.3 106.4)">35</text>
<text x="230.9" y="106.4" transform="rotate(-90 230.9 106.4)">47</text>
<text x="233.4" y="105.9" transform="rotate(-90 233.4 105.9)">8</text>
<text x="25.1" y="114.1" transform="rotate(-90 25.1 114.1)">S1</text>
<text x="32.8" y="114.2" transform="rotate(-90 32.8 114.2)">A1</text>
<text x="10.4" y="135.7">C</text>
<text x="408.4" y="135.7">C</text>
<text x="200.4" y="155.9" transform="rotate(-90 200.4 155.9)">16</text>
<text x="314.5" y="154.3">UOUT</text>
<text x="186.2" y="159.8">1</text>
<text x="208.6" y="159.8">15</text>
<text x="208.6" y="163.6">13</text>
<text x="208.6" y="167.4">14</text>
<text x="186.2" y="170">3</text>
<text x="208.6" y="171.2">12</text>
<text x="254.8" y="171.2">3</text>
<text x="262.4" y="171.2">2</text>
<text x="316.4" y="171.2">1</text>
<text x="258.8" y="178.3" transform="rotate(-90 258.8 178.3)">1</text>
<text x="316.4" y="178.9">1</text>
<text x="341.4" y="178.1">1</text>
<text x="353.2" y="175.6">2</text>
<text x="362.7" y="179.7">LED_RED</text>
<text x="362.7" y="174.7">LED_GREEN</text>
<text x="10.4" y="185.7">D</text>
<text x="186.2" y="183.9">4</text>
<text x="209.1" y="183.9">5</text>
<text x="209.1" y="181.4">8</text>
<text x="211.6" y="184.8">SCL</text>
<text x="211.6" y="182.3">INT_MP</text>
<text x="275.3" y="180.9" transform="rotate(-90 275.3 180.9)">1</text>
<text x="280.4" y="180.9" transform="rotate(-90 280.4 180.9)">5</text>
<text x="353.2" y="180.6">3</text>
<text x="408.4" y="185.7">D</text>
<text x="186.2" y="186.5">9</text>
<text x="209.1" y="186.5">6</text>
<text x="211.6" y="187.4">SDA</text>
<text x="260.6" y="188.5" transform="rotate(-90 260.6 188.5)">3</text>
<text x="191.5" y="197.9" transform="rotate(-90 191.5 197.9)">10</text>
<text x="197.9" y="197.4" transform="rotate(-90 197.9 197.4)">2</text>
<text x="204.2" y="197.4" transform="rotate(-90 204.2 197.4)">7</text>
<text x="238.4" y="192.4">OUT_EN</text>
<text x="253.8" y="193.3">1</text>
<text x="260.6" y="196.1" transform="rotate(-90 260.6 196.1)">2</text>
<text x="275.3" y="196.1" transform="rotate(-90 275.3 196.1)">4</text>
<text x="277.9" y="196.1" transform="rotate(-90 277.9 196.1)">3</text>
<text x="280.4" y="196.1" transform="rotate(-90 280.4 196.1)">2</text>
<text x="10.4" y="235.7">E</text>
<text x="408.4" y="235.7">E</text>
<text x="10.5" y="285.7">F</text>
<text x="35" y="286.7">1</text>
<text x="85" y="286.7">2</text>
<text x="135" y="286.7">3</text>
<text x="185" y="286.7">4</text>
<text x="235" y="286.7">5</text>
<text x="285" y="286.7">6</text>
<text x="335" y="286.7">7</text>
<text x="385" y="286.7">8</text>
<text x="408.5" y="285.7">F</text>
</g>
<g font-size="1.8" fill="#008484">
<text x="33.9" y="21.7">USB</text>
<text x="34.8" y="19.3">J1</text>
<text x="51.2" y="22.8">SS34</text>
<text x="52.1" y="20.5">D?</text>
<text x="57.6" y="21.7">VBUS</text>
<text x="37.3" y="26.1">VBUS</text>
<text x="49.7" y="28.7">R1</text>
<text x="195.1" y="25.5">+3V3</text>
<text x="224.4" y="26.8">+3V3</text>
<text x="38.6" y="31.2">CC1</text>
<text x="38.6" y="33.7">CC2</text>
<text x="49.3" y="31.2">5k1</text>
<text x="49.3" y="33.6">5k1</text>
<text x="198.2" y="33.7">SW1</text>
<text x="49.7" y="36.2">R2</text>
<text x="52.8" y="39.4">GND</text>
<text x="198.2" y="36">DFU</text>
<text x="216.4" y="41.3">BOOT0</text>
<text x="216.4" y="36.2">NRST</text>
<text x="226.7" y="38.4" transform="rotate(-90 226.7 38.4)">VBAT</text>
<text x="229.2" y="37.3" transform="rotate(-90 229.2 37.3)">VDD</text>
<text x="231.8" y="37.3" transform="rotate(-90 231.8 37.3)">VDD</text>
<text x="234.3" y="38.6" transform="rotate(-90 234.3 38.6)">VDDA</text>
<text x="236.9" y="40.1" transform="rotate(-90 236.9 40.1)">VDDIO2</text>
<text x="245.3" y="38.8">U3</text>
<text x="245.6" y="36.3">STM32F072CBTx</text>
<text x="39.9" y="43.9">D+</text>
<text x="39.9" y="46.4">D+</text>
<text x="198.6" y="44">R5</text>
<text x="198.7" y="46.3">5k1</text>
<text x="216.4" y="46.4">PF0</text>
<text x="118.9" y="51.9">VBUS</text>
<text x="128.2" y="48.1">+3V3</text>
<text x="195" y="52.1">GND</text>
<text x="216.4" y="48.9">PF1</text>
<text x="320.9" y="49.7">+3V3</text>
<text x="26" y="57.4" transform="rotate(-90 26 57.4)">SHIELD</text>
<text x="33.7" y="57.4" transform="rotate(-90 33.7 57.4)">GND</text>
<text x="37.4" y="54">SBU1</text>
<text x="37.4" y="56.6">SBU2</text>
<text x="68.6" y="54.2">C1</text>
<text x="68.6" y="56.5">1u</text>
<text x="76.2" y="54.2">C2</text>
<text x="76.2" y="56.5">1u</text>
<text x="118.1" y="54.2">C3</text>
<text x="118.4" y="56.5">100n</text>
<text x="127" y="54.2">C4</text>
<text x="127.3" y="56.5">100n</text>
<text x="216.4" y="54">PC13</text>
<text x="216.4" y="56.6">PC14</text>
<text x="216.4" y="59.1">PC15</text>
<text x="268.5" y="58.6">VBUS</text>
<text x="64.2" y="62.3">GND</text>
<text x="71.8" y="62.3">GND</text>
<text x="113.7" y="62.3">GND</text>
<text x="122.6" y="62.3">GND</text>
<text x="216.4" y="64.2">PB0</text>
<text x="239.9" y="64.2">PA0</text>
<text x="272.3" y="64.3">R11</text>
<text x="320.8" y="63.5">GND</text>
<text x="23.6" y="68.6">GND</text>
<text x="31.2" y="68.6">GND</text>
<text x="34.8" y="71.4">J2</text>
<text x="65.3" y="70">VBUS</text>
<text x="98.9" y="71.8">VBUS_EN_SNK</text>
<text x="99.7" y="68" transform="rotate(-90 99.7 68)">VSYS</text>
<text x="102.2" y="67" transform="rotate(-90 102.2 67)">VDD</text>
<text x="216.4" y="66.7">PB1</text>
<text x="216.4" y="69.3">PB2</text>
<text x="216.4" y="71.8">PB3</text>
<text x="239.9" y="66.7">PA1</text>
<text x="239.9" y="69.3">PA2</text>
<text x="239.9" y="71.8">PA3</text>
<text x="264.2" y="71.9">C7</text>
<text x="272.3" y="71.9">R12</text>
<text x="272.3" y="66.6">33k</text>
<text x="33.7" y="73.7">PWR</text>
<text x="46.2" y="73.8">VBUS</text>
<text x="69.6" y="75.7">5k1</text>
<text x="70" y="73.1">R3</text>
<text x="78.5" y="75.6">VBUS_VS_DISCH</text>
<text x="89.5" y="72.4" transform="rotate(-90 89.5 72.4)">VREG_2V7</text>
<text x="92.1" y="72.4" transform="rotate(-90 92.1 72.4)">VREG_1V2</text>
<text x="106.5" y="74.3">DISCH</text>
<text x="107.6" y="76.9">GPIO</text>
<text x="186.3" y="76.3">+3V3</text>
<text x="216.4" y="74.3">PB4</text>
<text x="216.4" y="76.9">PB5</text>
<text x="239.9" y="74.3">PA4</text>
<text x="239.9" y="76.9">PA5</text>
<text x="264.4" y="74.3">100n</text>
<text x="272.3" y="74.3">5k1</text>
<text x="321.8" y="72.5">VBUS</text>
<text x="328.7" y="74.4">AP2204R-3.3</text>
<text x="332.9" y="72">U2</text>
<text x="342.5" y="72.5">+3V3</text>
<text x="37.3" y="78.1">VBUS</text>
<text x="38.6" y="83.2">CC1</text>
<text x="78.5" y="80.7">CC1DB</text>
<text x="78.5" y="83.2">CC1</text>
<text x="100.7" y="82">POWER_OK3</text>
<text x="100.7" y="79.4">POWER_OK2</text>
<text x="216.4" y="79.4">PB6</text>
<text x="216.4" y="82">PB7</text>
<text x="239.9" y="79.4">PA6</text>
<text x="239.9" y="82">PA7</text>
<text x="259.8" y="80">GND</text>
<text x="268.7" y="80">GND</text>
<text x="326.4" y="82.1">C5</text>
<text x="329.2" y="78.1">VIN</text>
<text x="333.9" y="78.1">VOUT</text>
<text x="334.6" y="82.3" transform="rotate(-90 334.6 82.3)">GND</text>
<text x="346.7" y="82.1">C6</text>
<text x="38.6" y="85.8">CC2</text>
<text x="78.5" y="85.8">CC2</text>
<text x="78.5" y="88.3">CC2DB</text>
<text x="103.4" y="84.5">A_B_SIDE</text>
<text x="104.7" y="87">ATTACH</text>
<text x="108.5" y="89.6">SCL</text>
<text x="189.7" y="84.6">R6</text>
<text x="189.8" y="87">5k1</text>
<text x="196" y="84.6">R7</text>
<text x="196.1" y="87">5k1</text>
<text x="202.4" y="84.6">R8</text>
<text x="202.5" y="87">5k1</text>
<text x="208.7" y="84.6">R9</text>
<text x="208.8" y="87">5k1</text>
<text x="216.4" y="89.6">PB10</text>
<text x="216.4" y="84.5">PB8</text>
<text x="216.4" y="87">PB9</text>
<text x="238.9" y="89.6">PA10</text>
<text x="239.9" y="84.5">PA8</text>
<text x="239.9" y="87">PA9</text>
<text x="326.4" y="84.4">1u</text>
<text x="346.7" y="84.4">1u</text>
<text x="39.9" y="95.9">D+</text>
<text x="78.5" y="95.9">ADDR0</text>
<text x="78.5" y="93.4">ADDR1</text>
<text x="106.1" y="94.7">ALERT</text>
<text x="108.3" y="92.1">SDA</text>
<text x="216.4" y="92.1">PB11</text>
<text x="216.4" y="94.7">PB12</text>
<text x="238.9" y="92.1">PA11</text>
<text x="238.9" y="94.7">PA12</text>
<text x="322" y="90.2">GND</text>
<text x="332.2" y="90.2">GND</text>
<text x="342.3" y="90.2">GND</text>
<text x="39.9" y="98.5">D+</text>
<text x="71.8" y="101.6">GND</text>
<text x="80.1" y="99.8">STUSB4500</text>
<text x="95.9" y="96.8" transform="rotate(-90 95.9 96.8)">GND</text>
<text x="104.3" y="99.8">U1</text>
<text x="106.1" y="97.2">RESET</text>
<text x="118.3" y="99.9">R4</text>
<text x="216.4" y="97.2">PB13</text>
<text x="216.4" y="99.7">PB14</text>
<text x="238.9" y="97.2">PA13</text>
<text x="238.9" y="99.7">PA14</text>
<text x="37.4" y="106.1">SBU1</text>
<text x="93.4" y="105.4">GND</text>
<text x="117.9" y="102.2">5k1</text>
<text x="121.4" y="102.9">GND</text>
<text x="216.4" y="102.3">PB15</text>
<text x="226.7" y="103.7" transform="rotate(-90 226.7 103.7)">VSS</text>
<text x="229.2" y="103.7" transform="rotate(-90 229.2 103.7)">VSS</text>
<text x="231.8" y="103.7" transform="rotate(-90 231.8 103.7)">VSS</text>
<text x="234.3" y="103.7" transform="rotate(-90 234.3 103.7)">VSSA</text>
<text x="238.9" y="102.3">PA15</text>
<text x="26" y="109.5" transform="rotate(-90 26 109.5)">SHIELD</text>
<text x="33.7" y="109.5" transform="rotate(-90 33.7 109.5)">GND</text>
<text x="37.4" y="108.6">SBU2</text>
<text x="224.2" y="111.8">GND</text>
<text x="23.6" y="120.7">GND</text>
<text x="31.2" y="120.7">GND</text>
<text x="305.1" y="149.4">R?</text>
<text x="151.6" y="155.1">VBUS</text>
<text x="189.8" y="155.7">MP8859</text>
<text x="191.9" y="153.1">U4</text>
<text x="206.3" y="155.5">100n</text>
<text x="206.6" y="150.5">C13</text>
<text x="217.4" y="155.9">L1</text>
<text x="305.4" y="151.7">33k</text>
<text x="189" y="160.7">IN</text>
<text x="201.3" y="161.8" transform="rotate(-90 201.3 161.8)">BST1</text>
<text x="203.4" y="160.7">SW1</text>
<text x="216.8" y="161.9">C14</text>
<text x="216.9" y="158.2">4u7</text>
<text x="305.1" y="157">R?</text>
<text x="305.4" y="159.3">5k1</text>
<text x="314.8" y="157">C?</text>
<text x="315.2" y="159.3">100n</text>
<text x="156.9" y="163.4">C8</text>
<text x="157" y="165.7">47u</text>
<text x="165.1" y="164.7">C9</text>
<text x="165.2" y="167">10u</text>
<text x="172.8" y="164.7">C10</text>
<text x="173" y="167">100n</text>
<text x="180.8" y="164.7">R10</text>
<text x="180.9" y="167">5k1</text>
<text x="202.7" y="164.5">BST2</text>
<text x="216.4" y="167">100n</text>
<text x="257.8" y="165.9">Q?</text>
<text x="276.9" y="167.1">R?</text>
<text x="301.7" y="165.1">GND</text>
<text x="310.6" y="165.1">GND</text>
<text x="346.8" y="166.5">D?</text>
<text x="151.8" y="172.8">GND</text>
<text x="160.7" y="172.8">GND</text>
<text x="168.4" y="172.8">GND</text>
<text x="181.7" y="173.5">C11</text>
<text x="189" y="170.9">EN</text>
<text x="203.4" y="168.3">SW2</text>
<text x="203.5" y="172.1">OUT</text>
<text x="255.8" y="168.2">AO3400</text>
<text x="277.1" y="169.4">33</text>
<text x="321" y="171.5">J3</text>
<text x="321.1" y="173.8">Banana</text>
<text x="338.6" y="168.8">12-22_R6GHC-A30_2C</text>
<text x="352.4" y="173.8">GR</text>
<text x="357.9" y="171.9">5k1</text>
<text x="358.2" y="169.6">R?</text>
<text x="171.8" y="179.9">R?</text>
<text x="181.9" y="175.9">100n</text>
<text x="227.4" y="174.8">C15</text>
<text x="227.6" y="177.1">100n</text>
<text x="236.3" y="174.8">C16</text>
<text x="236.3" y="177.1">10u</text>
<text x="245.8" y="174.8">C17</text>
<text x="245.9" y="177.1">47u</text>
<text x="250.7" y="174.1">VBUS</text>
<text x="254.3" y="179.9">R?</text>
<text x="271.7" y="178.3">R?</text>
<text x="271.8" y="176">33</text>
<text x="282.2" y="176">R?</text>
<text x="282.5" y="178.3">33</text>
<text x="302.1" y="174.8">C?</text>
<text x="302.4" y="177.1">10u</text>
<text x="312" y="174.8">D?</text>
<text x="312.2" y="177.1">SS34</text>
<text x="321" y="179.1">J4</text>
<text x="331.9" y="177.1">+3V3</text>
<text x="341.2" y="176.3">A</text>
<text x="352.5" y="178.9">RE</text>
<text x="172" y="182.2">33k</text>
<text x="177.2" y="181.6">GND</text>
<text x="189" y="184.8">ADD</text>
<text x="203.7" y="184.8">SCL</text>
<text x="203.8" y="182.3">ALT</text>
<text x="223" y="182.9">GND</text>
<text x="231.9" y="182.9">GND</text>
<text x="240.7" y="184.2">GND</text>
<text x="254.6" y="182.2">5k1</text>
<text x="297.9" y="182.9">GND</text>
<text x="308.1" y="184.2">GND</text>
<text x="321.1" y="181.4">Banana</text>
<text x="357.9" y="184.6">5k1</text>
<text x="358.2" y="182.3">R?</text>
<text x="171.8" y="187.5">R?</text>
<text x="172" y="189.8">5k1</text>
<text x="181.7" y="190.1">C12</text>
<text x="189" y="187.4">VCC</text>
<text x="203.5" y="187.4">SDA</text>
<text x="247.4" y="189.7">5k1</text>
<text x="247.7" y="187.4">R?</text>
<text x="261.4" y="191.3">Q?</text>
<text x="276.2" y="186.3" transform="rotate(-90 276.2 186.3)">RG1</text>
<text x="281.3" y="186.3" transform="rotate(-90 281.3 186.3)">RG2</text>
<text x="282.8" y="187.4">U?</text>
<text x="283.3" y="189.7">SI8540</text>
<text x="168.4" y="195.6">GND</text>
<text x="181.6" y="192.4">1u</text>
<text x="192.4" y="194.6" transform="rotate(-90 192.4 194.6)">AGND</text>
<text x="198.8" y="194.6" transform="rotate(-90 198.8 194.6)">GND</text>
<text x="205.1" y="194.6" transform="rotate(-90 205.1 194.6)">OC</text>
<text x="261.9" y="193.6">SS8050</text>
<text x="276.2" y="193.3" transform="rotate(-90 276.2 193.3)">OUT</text>
<text x="278.8" y="193.3" transform="rotate(-90 278.8 193.3)">SHDN</text>
<text x="281.3" y="193.3" transform="rotate(-90 281.3 193.3)">GND</text>
<text x="177.2" y="198.2">GND</text>
<text x="206" y="202.8">R?</text>
<text x="215.8" y="202.8">C?</text>
<text x="257.3" y="202">GND</text>
<text x="278.8" y="202">GND</text>
<text x="189.9" y="204.5">GND</text>
<text x="206.5" y="205.1">21.5k</text>
<text x="216" y="205.1">22n</text>
<text x="269.1" y="205.3">C?</text>
<text x="269.5" y="207.6">100n</text>
<text x="277.2" y="205.3">R?</text>
<text x="277.5" y="207.6">2k37</text>
<text x="202.6" y="210.9">GND</text>
<text x="211.5" y="210.9">GND</text>
<text x="264.9" y="213.4">GND</text>
<text x="273.8" y="213.4">GND</text>
</g>
<g font-size="1.8">
<text x="247.6" y="68.4">UIN</text>
<text x="266.7" y="201.7">IOUT</text>
</g>
<g font-size="1.8" fill="#0000c2">
<text x="80" y="162.3">Todo:</text>
<text x="80" y="164.3">USB Power CHECK</text>
<text x="80" y="166.4">USB Data CHECK</text>
<text x="80" y="168.4">ISENS CHECK</text>
<text x="80" y="170.5">USENS CHECK</text>
<text x="80" y="172.6">TSENS?</text>
<text x="80" y="174.6">Controller MOSTLY CHECK</text>
<text x="80" y="176.7">STUSB CHECK</text>
<text x="80" y="178.7">MP88 CHECK</text>
<text x="80" y="180.8">Banana CHECK</text>
<text x="80" y="182.8">Protection CHECK (i guess)</text>
<text x="80" y="184.9">LED between banana</text>
<text x="80" y="187">Stackable</text>
<text x="80" y="189">Output FET CHECK</text>
<text x="354.3" y="186.5">todo: eval</text>
<text x="219.7" y="204.3">todo: test 100n</text>
<text x="281.9" y="205.5">todo: 5k1?</text>
</g>
<g font-size="1.4" fill="#840000">
<text x="323.5" y="53.1">1</text>
<text x="343.8" y="53.1">2</text>
<text x="323.5" y="55.7">3</text>
<text x="323.5" y="58.2">5</text>
<text x="343.8" y="55.7">4</text>
<text x="343.8" y="58.2">6</text>
</g>
<g font-size="1.4" fill="#008484">
<text x="326.1" y="53.9">VCC</text>
<text x="331.5" y="51">TC2030</text>
<text x="333.1" y="49.1">P1</text>
<text x="333.7" y="53.9">SWDIO/TMS</text>
<text x="326.1" y="56.4">RESET</text>
<text x="326.1" y="59">GND</text>
<text x="333.4" y="56.4">SWCLK/TCK</text>
<text x="335.1" y="59">SWO/TDO</text>
</g>
</svg>
